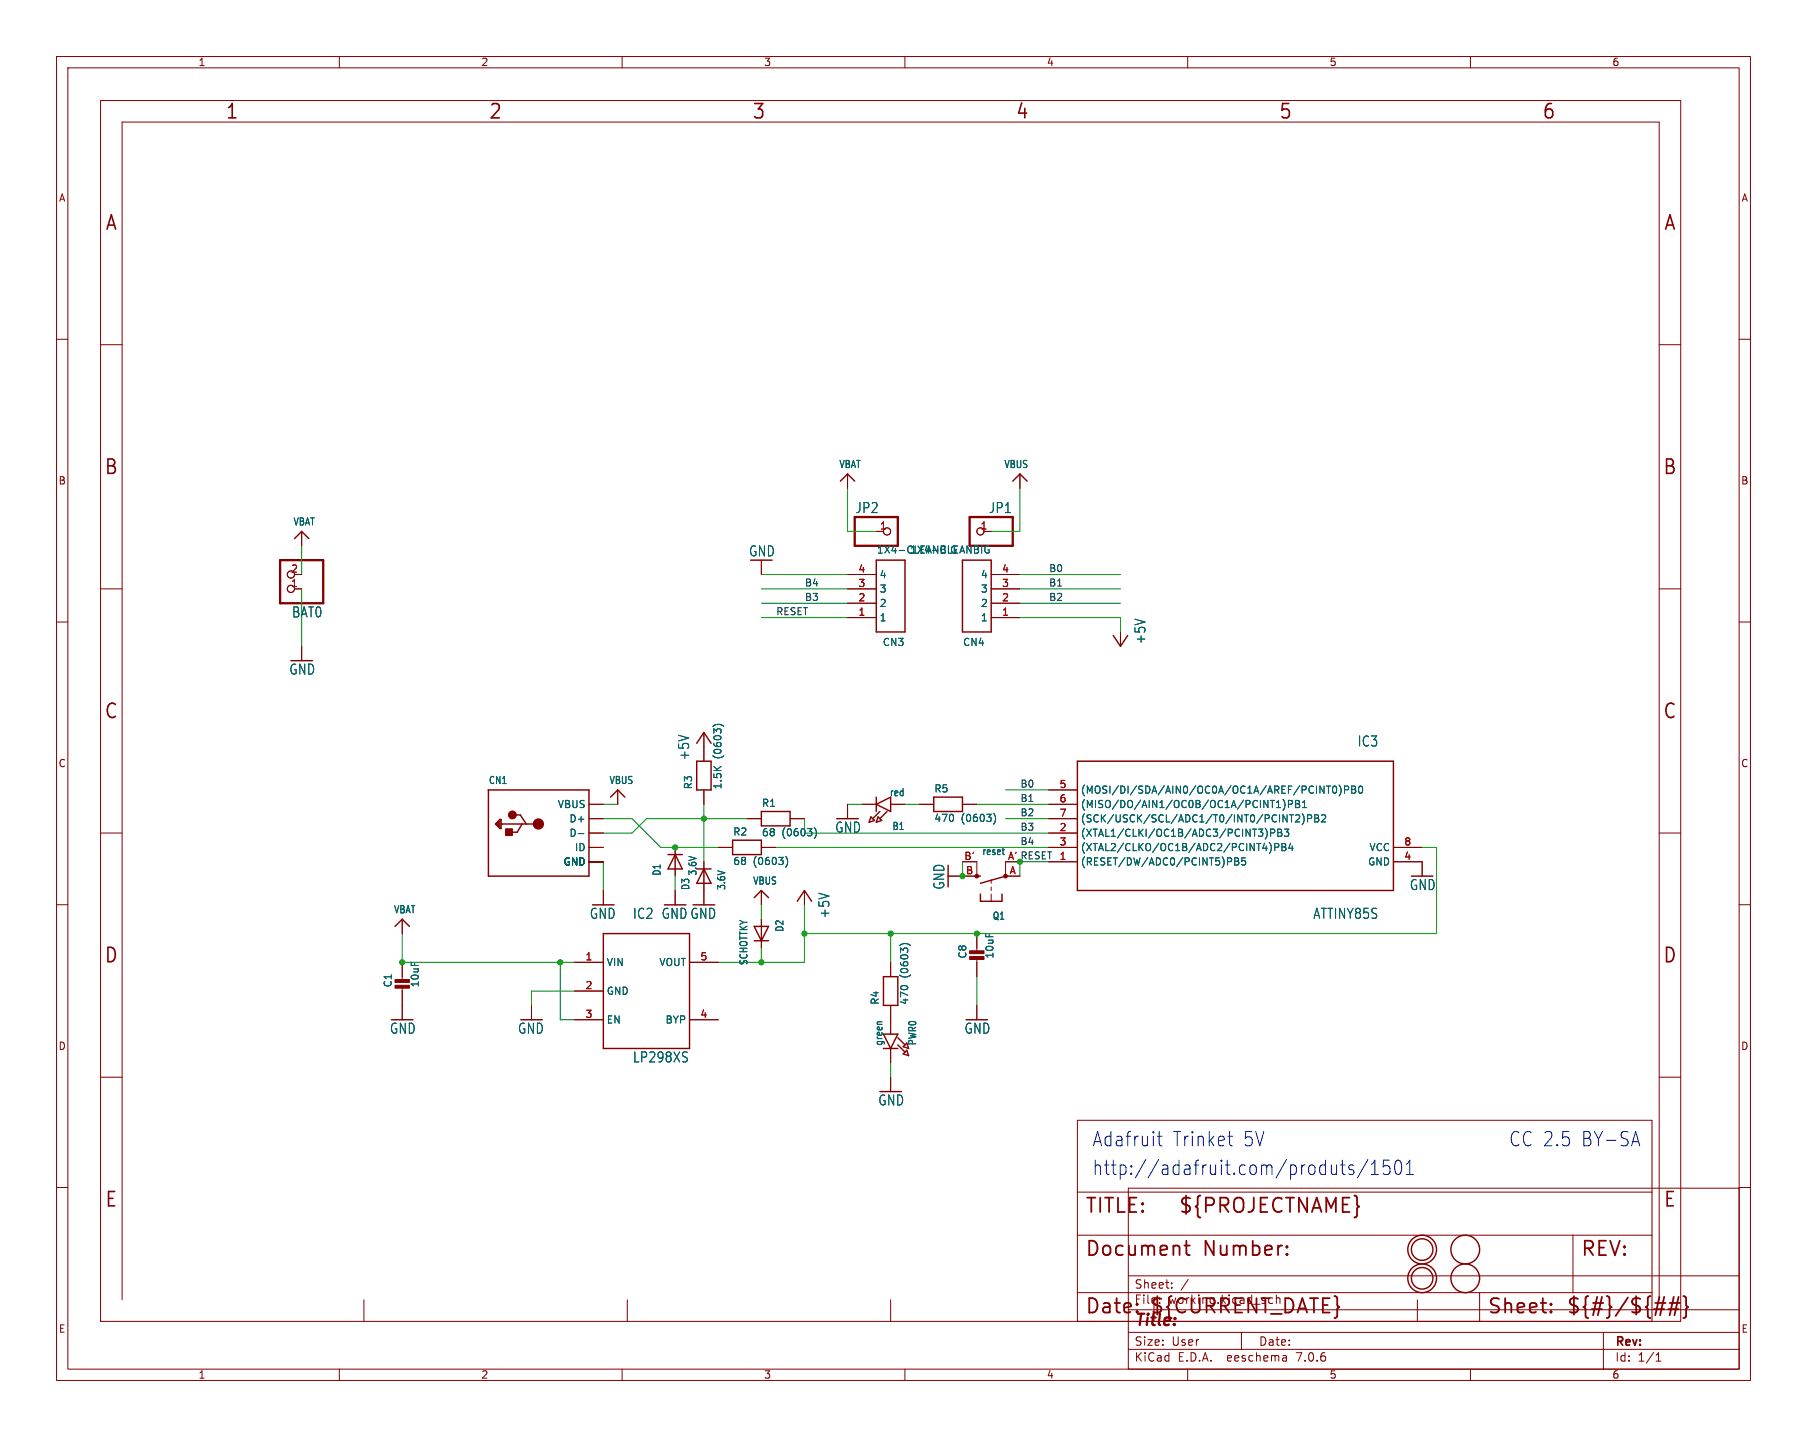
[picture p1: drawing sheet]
<svg xmlns="http://www.w3.org/2000/svg" width="320mm" height="254mm" viewBox="0 0 320 254" stroke-linecap="round" stroke-linejoin="round" font-family="sans-serif">
<g fill="none" stroke="#840000" stroke-width=".18">
<path d="M10 10h299.5v234.1h-299.5zM12 12h295.5v230.1h-295.5zM17.8 17.8h279.4v215.9h-279.4zM60 10v2M110 10v2M160 10v2M210 10v2M260 10v2M10 60h2M307.5 60h2M17.8 61h3.8M293.4 61h3.8"/>
<path d="M53.3 94v2.5M134.6 99.1v2.5M149.9 83.8v2.6M154.9 94h1.3M174 94h1.3M180.3 83.8v2.6M10 110h2M17.8 104.1h3.8M52.1 104.1h1.2M52.1 101.6h1.2M53.3 114.3v2.5M149.9 109.2h5"/>
<path d="M149.9 106.7h5M149.9 104.1h5M149.9 101.6h5M175.3 109.2h5M175.3 106.7h5M175.3 104.1h5M175.3 101.6h5M198.1 111.8v2.5M293.4 104.1h3.8M307.5 110h2M109.2 139.7v2.5M124.5 129.5v5.1"/>
<path d="M124.5 139.7v2.5M185.4 139.7h5.1M10 160h2M17.8 147.3h3.8M104.1 152.4h2.6M104.1 142.2h2.6M104.1 149.9h2.6M104.1 144.8h2.6M104.1 147.3h2.6M106.7 157.5v2.5M119.4 149.9v5M119.4 157.5v2.5"/>
<path d="M124.5 152.4v7.6M127 149.9h2.5M132.1 144.8h2.5M134.6 157.5v2.5M134.6 149.9h2.6M139.7 144.8h2.5M142.2 157.5v2.5M149.9 142.2v2.6M152.4 142.2h2.5M157.5 142.2h2.5M162.6 142.2h2.5M170.2 152.4h2.5v2.5h-5.1"/>
<path d="M170.2 142.2h2.5M175.3 155.6v.6M175.3 156.8v.7M175.3 158.1v1.3M177.8 152.4v2.5h2.5M185.4 152.4h5.1M185.4 142.2h5.1M185.4 149.9h5.1M185.4 144.8h5.1M185.4 147.3h5.1M246.4 152.4h5.1v2.5M246.4 149.9h5.1"/>
<path d="M293.4 147.3h3.8M307.5 160h2M71.1 162.6v2.5M71.1 170.2v3.3M71.1 174.5v5.8M94 177.8v2.5M101.6 170.2h5.1M101.6 175.3h5.1M121.9 170.2h5.1M134.6 162.6v5M157.5 170.2v2.5M157.5 177.8v5.1"/>
<path d="M172.7 165.1v3.3M172.7 169.4v3.3M172.7 177.8v2.5M17.8 190.5h3.8M101.6 180.3h5.1M121.9 180.3h5.1M157.5 185.4v2.6M157.5 190.5v2.5M190.5 198.1h101.6v35.6h-101.6zM293.4 190.5h3.8M10 210h2M190.5 210.8h101.6"/>
<path d="M190.5 218.4h101.6M199.5 210.1h108v32h-108zM278.1 218.4v10.2M307.5 210h2M21.6 229.9v-208.3h271.8v208.3M64.3 229.9v3.8M110.9 229.9v3.8M157.5 229.9v3.8M190.5 228.6h101.6M199.5 238.6h108M199.5 235.6h108M199.5 231.6h108"/>
<path d="M199.5 225.6h108M207.2 227.7v.1M207.2 226.9v.1M210.1 226.2l-1.3 2M219.5 235.6v3M227.4 239.8l.1 .9M250.6 229.9v3.8M261.6 228.6v5.1M283.5 235.6v6.5M292.8 239.6l.5-.4v1.5M60 242.1v2M110 242.1v2"/>
<path d="M160 242.1v2M210 242.1v2M227.5 240.6l-.2 .1M227.5 240.1h-.2M260 242.1v2M292.8 240.7h.9"/>
<circle cx="156.8" cy="94" r=".63"/>
<circle cx="173.4" cy="94" r=".63"/>
<circle cx="51.4" cy="104.1" r=".63"/>
<circle cx="51.4" cy="101.6" r=".63"/>
</g>
<g fill="none" stroke="#840000" stroke-width=".25">
<path d="M52.1 95.2l1.2-1.2 1.3 1.2M148.6 85.1l1.3-1.3 1.2 1.3M154.9 99.1h5.1v12.7h-5.1zM170.2 99.1h5.1v12.7h-5.1zM179.1 85.1l1.2-1.3 1.3 1.3M196.8 112.4l1.3 1.9 1.3-1.9M86.3 139.7h17.8v15.2h-17.7v-15.2M123.2 131.4l1.3-1.9 1.2 1.9M123.2 134.6h2.5v5.1h-2.5zM190.5 134.6h55.9v22.9h-55.9zM87.8 145.7l.4-.4v.8l-.2-.2v-.2M88.4 144.9h.2v1.6h-.2l-.8-.8z"/>
<path d="M88.4 144.9v1.4M88.6 145.7h6.6M91 144.1h1l1.1 1.6M92.3 145.7l-.9 1.5h-1.1M107.9 141l1.3-1.3 1.3 1.3M118.1 151.1h2.5M119.4 151.1l1.2 2.6h-2.5zM123.2 153.7h2.5M124.5 153.7l1.2 2.5h-2.5zM129.5 148.6h5.1v2.5h-5.1zM133.3 158.7l1.3-1.2 1.3 1.2M134.6 143.5h5.1v2.5h-5.1z"/>
<path d="M141 159.4l1.2-1.9 1.3 1.9M154 144.5l.6 .6-.9 .3zM154.9 142.2l2.6-1.2v2.5zM154.9 141v2.5M155.3 144.5l.6 .6-1 .3zM155.6 143.5l-1.3 1.3M156.8 143.5l-1.2 1.3M165.1 141h5.1v2.5h-5.1zM172.7 154.9h.7M173.4 158.1v1.3h3.8v-1.3M177.8 154.9l-4.4 1.3M69.8 163.8l1.3-1.2 1.3 1.2"/>
<path d="M106.7 165.1h15.2v20.3h-15.2zM133.3 163.8h2.6l-1.3 2.6zM133.3 166.4h2.6M156.2 172.7h2.5v5.1h-2.5zM156.2 185.4h2.5M156.2 182.9h2.5l-1.2 2.5zM158.7 183.5l1.3 1.3M158.7 184.8l1.3 1.3M159.7 186.4l.6-.7 .4 1zM160.3 184.5l-.6 .6 1 .3"/>
<circle cx="251.5" cy="226.1" r="2.54"/>
<circle cx="251.5" cy="221" r="2.54"/>
<circle cx="251.5" cy="221" r="1.9"/>
<circle cx="251.5" cy="226.1" r="1.9"/>
<circle cx="259.1" cy="226.1" r="2.54"/>
<circle cx="259.1" cy="221" r="2.54"/>
</g>
<path d="M49.5 99.1h7.6v7.6h-7.6zM151.1 91.4h7.6v5.1h-7.6zM171.4 91.4h7.7v5.1h-7.7z" fill="none" stroke="#840000" stroke-width=".41"/>
<g fill="#840000" stroke="#840000" stroke-width=".18">
<path d="M69.8 174.2h2.6v.6h-2.6z"/>
<path d="M69.8 173.2h2.6v.5h-2.6z"/>
<path d="M89.4 146.6h1.2v1.2h-1.2z"/>
<path d="M171.4 169.2h2.6v.5h-2.6z"/>
<path d="M171.4 168.1h2.6v.6h-2.6z"/>
<circle cx="177.8" cy="154.9" r=".33"/>
<circle cx="172.7" cy="154.9" r=".33"/>
<circle cx="90.6" cy="144.1" r=".7"/>
</g>
<g fill="none" stroke="#006464" stroke-width=".18">
<path d="M174.8 96.6a.59 .59 0 0 0-.7 .6 .59 .59 0 0 0 .7 .6l.1-.5h-.2M126 128.5a1.46 1.46 0 0 1 2 0M233.4 139l.7 1.3v-1.3M234.5 139h.8M234.9 139v1.3M235.8 139.1l.1-.1a.68 .68 0 0 1 .5 .6 .68 .68 0 0 1-.5 .7 .84 .84 0 0 1-.1-1.2zM236.8 138.8a1.46 1.46 0 0 1 0 2M237.7 139.7l.6-.1 .2-.2-.1-.3-.7-.1v1.3M239 139h.4l.3 .3-.3 .3 .3 .1v.3l-.2 .3h-.5zM239 139.6h.4M240.4 139.1l.1-.1a.68 .68 0 0 1 .5 .6 .68 .68 0 0 1-.5 .7 .84 .84 0 0 1-.1-1.2zM102.3 147.4h.9"/>
<path d="M138.9 151.4a1.46 1.46 0 0 1 0 2M144 146.4a1.46 1.46 0 0 1 0 1.9M175.7 143.8a1.46 1.46 0 0 1 0 2M177.2 150.3h.4M177.5 151.1h.1M217.1 151.7h.4l.3 .3-.1 .3-.6 .1M218.3 151.7h.4l.3 .3-.3 .3 .3 .1v.3l-.2 .3h-.5zM218.3 152.3h.4M220.2 151.7h-.6l-.1 .6 .2-.1 .4 .1 .2 .1-.1 .5-.2 .1-.5-.1M222.5 146.6h.8l-.4 .5M223.2 147.2l.1 .2-.1 .4M223.8 146.5a1.47 1.47 0 0 1-.1 1.9"/>
<path d="M224.4 149a1.46 1.46 0 0 1 0 1.9M224.6 141.5h.7M224.7 147.3l.6-.1 .1-.1-.1-.3-.6-.2v1.3M225.4 149.8h.6l.1-.2v-.3l-.7-.1v1.2M225.7 142.8h.7M225.7 141.9l.4-.4v1.3M225.9 146.6h.5l.2 .3-.2 .3 .2 .2 .1 .3-.3 .2h-.5zM225.9 147.2h.5M226.7 149.2h.4l.2 .2-.2 .4 .2 .1 .1 .3-.2 .2h-.5zM226.7 149.8h.4M226.9 141.4a1.47 1.47 0 0 1-.1 1.9M227.1 146.6h.8l-.4 .5 .3 .1v.6l-.2 .1-.5-.1"/>
<path d="M227.8 142.2h.6l.1-.2v-.3l-.7-.2v1.3M228 144.1h.7M228.2 149.1l-.3 .9h.8M228.4 144.1v1.3M228.5 149.6v.8M229.1 144.2l.5-.1 .2 .4-.8 .9h.8M229.1 141.5h.4l.3 .3-.3 .4 .3 .1v.3l-.2 .2h-.5zM229.1 142.2h.4M230.2 143.9a1.46 1.46 0 0 1 0 1.9M230.3 142.8h.7M230.3 141.9l.4-.4v1.3M231.2 144.8l.6-.1 .1-.2v-.3l-.7-.1v1.3"/>
<path d="M232.5 144.1h.4l.2 .2-.2 .4 .2 .1 .1 .3-.2 .3h-.5zM232.5 144.7h.4M233.7 144.2l.5-.1 .2 .4-.8 .9h.8M159.1 167.2a1.46 1.46 0 0 1 1.9 0M121.3 186l.2 .1M121.5 187.1v.5"/>
</g>
<g fill="none" stroke="#840000" stroke-width=".32">
<path d="M209.8 219.4v2.2l.1 .2 .5 .2M201.1 231.9l.1 .1-.1 .1M209.4 220.3h1M227.6 221.7l.1 .1-.1 .2M227.6 221.7l-.2 .1 .2 .2M227.6 220.4v.2M227.6 221.7v.3M227.6 220.4l.1 .1-.1 .1M227.6 220.4l-.2 .1 .2 .1M274.2 231.9l.2 .1-.2 .1M274.2 231.9l-.1 .1 .1 .1M274.2 230.5v.3"/>
<path d="M274.2 231.9v.2M274.2 230.5l.2 .2-.2 .1M274.2 230.5l-.1 .2 .1 .1M292.4 231.5h1.9M292.7 230.4h1.8M294.3 229.3l-.8 3.3M295 231.5h1.8M295.2 230.4h1.8M296 229.3l-.8 3.3M296.8 229.3l-.7 3.3M297.6 229.2l.4 .1 .1 .3v1.2l.4 .4-.4 .3v1.2l-.1 .3-.4 .1"/>
</g>
<circle cx="95.2" cy="145.7" r=".5" fill="none" stroke="#840000" stroke-width="1"/>
<g fill="none" stroke="#0000c2" stroke-width=".18">
<path d="M204.7 200.9h.8M205 200.1v2.2l.1 .2 .4 .1M217.1 200.9h.8M217.5 202.5l.4 .1M236.3 206v1.7M236.3 207.5l-.3 .2M237 206h.9M237.3 205.2v2.1l.2 .3 .4 .1M239.3 206.1l-.5-.1a.44 .44 0 0 0-.3 .4 .44 .44 0 0 0 .3 .5h.3a.44 .44 0 0 1 .3 .4 .44 .44 0 0 1-.3 .4l-.6-.1M241.9 205.1l-1.9 3.2M242.5 207.7h1.2M242.5 205.9l.6-.7v2.5"/>
<path d="M245.7 205.2h-1.1l-.1 1.2 .4-.3 .7 .2 .2 .3-.1 .9-.3 .2h-.5l-.4-.2M246.9 205.3a.49 .49 0 0 1 .5-.1 .49 .49 0 0 1 .3 .5 1.62 1.62 0 0 1-.4 2 .56 .56 0 0 1-.6-.5 2.27 2.27 0 0 1 .2-1.9zM248.7 207.7h1.2M248.7 205.9l.6-.7v2.5M288.7 201.9h1M289.2 200.1l.7 2.5"/>
</g>
<g fill="none" stroke="#009600" stroke-width=".18">
<path d="M53.3 96.5v5.1M149.9 86.4v7.6h5M180.3 86.4v7.6h-5M53.3 104.1v10.2M134.6 109.2h15.3M134.6 101.6h15.3M134.6 104.1h15.3M134.6 106.7h15.3M180.3 109.2h17.8v2.6M180.3 101.6h17.8M180.3 104.1h17.8M180.3 106.7h17.8"/>
<path d="M177.8 139.7h7.6M106.7 144.8h5.1l5 5.1h10.2M106.7 142.2h2.5M106.7 152.4v5.1M119.4 154.9v2.6M124.5 142.2v10.2M132.1 144.8h-17.8l-2.5 2.5h-5.1M137.2 149.9h48.2M142.2 144.8v2.5h43.2M149.9 142.2h2.5M160 142.2h2.6M170.2 152.4v2.5"/>
<path d="M172.7 142.2h12.7M177.8 144.8h7.6M185.4 152.4h-5.1v2.5M251.5 149.9h2.5v15.2h-111.8M71.1 165.1v5.1h30.5M99.1 170.2v10.1h2.5M101.6 175.3h-7.6v2.5M134.6 160v2.6M134.6 167.6v2.6M142.2 160v10.2h-15.2M157.5 165.1v5.1M172.7 172.7v5.1"/>
<path d="M157.5 188v2.5"/>
</g>
<g fill="#009600" stroke="#009600" stroke-width=".18">
<circle cx="99.1" cy="170.2" r=".46"/>
<circle cx="134.6" cy="170.2" r=".46"/>
<circle cx="119.4" cy="149.9" r=".46"/>
<circle cx="142.2" cy="165.1" r=".46"/>
<circle cx="124.5" cy="144.8" r=".46"/>
<circle cx="71.1" cy="170.2" r=".46"/>
<circle cx="172.7" cy="165.1" r=".46"/>
<circle cx="157.5" cy="165.1" r=".46"/>
<circle cx="170.2" cy="154.9" r=".46"/>
<circle cx="180.3" cy="152.4" r=".46"/>
</g>
<g font-size="3.5" fill="#840000">
<text x="39.8" y="21.4">1</text>
<text x="86.3" y="21.4">2</text>
<text x="132.9" y="21.4">3</text>
<text x="179.5" y="21.4">4</text>
<text x="226" y="21.4">5</text>
<text x="272.6" y="21.4">6</text>
<text x="18.5" y="41.1">A</text>
<text x="294.1" y="41.1">A</text>
<text x="18.3" y="84.2">B</text>
<text x="293.9" y="84.2">B</text>
<text x="18.3" y="127.4">C</text>
<text x="293.9" y="127.4">C</text>
<text x="18.3" y="170.6">D</text>
<text x="293.9" y="170.6">D</text>
<text x="18.5" y="213.8">E</text>
<text x="191.8" y="214.9">TITLE:</text>
<text x="208.3" y="214.9">${PROJECTNAME}</text>
<text x="294" y="213.8">E</text>
<text x="191.8" y="222.5">Document</text>
<text x="212.8" y="222.5">Number:</text>
<text x="279.4" y="222.5">REV:</text>
<text x="191.8" y="232.7">Date:</text>
<text x="203.2" y="232.7">${CURRENT_DATE}</text>
<text x="262.9" y="232.7">Sheet:</text>
<text x="276.9" y="232.7">${#}/${##}</text>
</g>
<g font-size="3.5" fill="#0000c2">
<text x="193" y="203">Adafruit</text>
<text x="207.3" y="203">Trinket</text>
<text x="219.7" y="203">5V</text>
<text x="266.7" y="203">CC 2.5</text>
<text x="279.5" y="203">BY-SA</text>
<text x="193" y="208">http://adafruit.com/produts/1501</text>
</g>
<text font-size="2.8" fill="#840000" x="200.5" y="235">Title:</text>
<g font-size="2.5" fill="#006464">
<text x="151.2" y="90.9">JP2</text>
<text x="174.8" y="90.9">JP1</text>
<text x="132.3" y="98.6">GND</text>
<text x="51.5" y="109.4">BAT0</text>
<text x="51.1" y="119.5">GND</text>
<text x="202.8" y="114" transform="rotate(-90 202.8 114)">+5V</text>
<text x="122.1" y="134.6" transform="rotate(-90 122.1 134.6)">+5V</text>
<text x="240" y="132.2">IC3</text>
<text x="147.6" y="147.5">GND</text>
<text x="167.2" y="157.4" transform="rotate(-90 167.2 157.4)">GND</text>
<text x="249.2" y="157.6">GND</text>
<text x="104.2" y="162.7">GND</text>
<text x="111.8" y="162.7">IC2</text>
<text x="116.9" y="162.7">GNDGND</text>
<text x="146.9" y="162.5" transform="rotate(-90 146.9 162.5)">+5V</text>
<text x="232.1" y="162.7">ATTINY85S</text>
<text x="68.8" y="183">GND</text>
<text x="91.5" y="183">GND</text>
<text x="170.4" y="183">GND</text>
<text x="111.8" y="188.1">LP298XS</text>
<text x="155.2" y="195.7">GND</text>
</g>
<g font-size="2.1" fill="#840000">
<text x="200.5" y="230.8">File:</text>
<text x="200.5" y="228.1">Sheet:</text>
<text x="206.6" y="230.8">working.kicad_sch</text>
<text x="200.5" y="238.2">Size:</text>
<text x="207.2" y="238.2">User</text>
<text x="222.5" y="238.2">Date:</text>
<text x="285.5" y="238.4">Rev:</text>
<text x="200.5" y="241">KiCad</text>
<text x="208.2" y="241">E.D.A.</text>
<text x="217.1" y="241">eeschema</text>
<text x="229.5" y="241">7.0.6</text>
<text x="285.5" y="241">Id:</text>
<text x="289.6" y="241">1/1</text>
</g>
<g font-size="1.8" fill="#840000">
<text x="35" y="11.9">1</text>
<text x="85" y="11.9">2</text>
<text x="135" y="11.9">3</text>
<text x="185" y="11.9">4</text>
<text x="235" y="11.9">5</text>
<text x="285" y="11.9">6</text>
<text x="10.3" y="35.9">A</text>
<text x="307.9" y="35.9">A</text>
<text x="10.3" y="85.9">B</text>
<text x="307.8" y="85.9">B</text>
<text x="10.3" y="135.9">C</text>
<text x="307.8" y="135.9">C</text>
<text x="178.1" y="152.1">A' RESET 1</text>
<text x="10.3" y="185.9">D</text>
<text x="307.8" y="185.9">D</text>
<text x="10.3" y="235.9">E</text>
<text x="307.8" y="235.9">E</text>
<text x="35" y="244">1</text>
<text x="85" y="244">2</text>
<text x="135" y="244">3</text>
<text x="185" y="244">4</text>
<text x="235" y="244">5</text>
<text x="285" y="244">6</text>
</g>
<g font-size="1.8" fill="#006464">
<text x="148.3" y="83">VBAT</text>
<text x="177.5" y="83">VBUS</text>
<text x="51.8" y="93.1">VBAT</text>
<text x="154.9" y="98.1">1X4-CLEANBIG</text>
<text x="160.8" y="98.1">1X4-CLEANBIG</text>
<text x="155.4" y="107.5">2</text>
<text x="155.4" y="105">3</text>
<text x="155.4" y="102.5">4</text>
<text x="173.3" y="107.5">2</text>
<text x="173.3" y="105">3</text>
<text x="173.3" y="102.5">4</text>
<text x="155.4" y="110.1">1</text>
<text x="173.3" y="110.1">1</text>
<text x="156" y="114.4">CN3</text>
<text x="170.2" y="114.4">CN4</text>
<text x="127.8" y="134.2" transform="rotate(-90 127.8 134.2)">(0603)</text>
<text x="86.3" y="138.9">CN1</text>
<text x="98.5" y="143.1">VBUS</text>
<text x="107.7" y="138.9">VBUS</text>
<text x="122.6" y="139.7" transform="rotate(-90 122.6 139.7)">R3</text>
<text x="127.8" y="139.7" transform="rotate(-90 127.8 139.7)">1.5K</text>
<text x="134.6" y="142.9">R1</text>
<text x="157.2" y="141">red</text>
<text x="165.1" y="140.3">R5</text>
<text x="191" y="140.6">(MOSI/DI/SDA/AIN0/OC0A/OC1A/AREF/PCINT0)PB0</text>
<text x="191" y="143.1">(MISO/DO/AIN1/OC0B/OC1A/PCINT1)PB1</text>
<text x="100.6" y="145.6">D+</text>
<text x="100.6" y="148.2">D-</text>
<text x="129.5" y="148">R2</text>
<text x="134.6" y="148.1">68</text>
<text x="138.2" y="148.1">(0603)</text>
<text x="157.7" y="147">B1</text>
<text x="165.1" y="145.6">470</text>
<text x="169.9" y="145.6">(0603)</text>
<text x="191" y="148.2">(XTAL1/CLKI/OC1B/ADC3/PCINT3)PB3</text>
<text x="191" y="145.6">(SCK/USCK/SCL/ADC1/T0/INT0/PCINT2)PB2</text>
<text x="99.6" y="153.3">GND</text>
<text x="101.6" y="150.7">ID</text>
<text x="117" y="155" transform="rotate(-90 117 155)">D1</text>
<text x="123.4" y="155" transform="rotate(-90 123.4 155)">3.6V</text>
<text x="129.5" y="153.2">68</text>
<text x="133.1" y="153.2">(0603)</text>
<text x="173.6" y="151.4">reset</text>
<text x="191" y="153.3">(RESET/DW/ADC0/PCINT5)PB5</text>
<text x="191" y="150.7">(XTAL2/CLKO/OC1B/ADC2/PCINT4)PB4</text>
<text x="241.8" y="153.3">GND</text>
<text x="242" y="150.7">VCC</text>
<text x="69.6" y="161.7">VBAT</text>
<text x="122.1" y="157.5" transform="rotate(-90 122.1 157.5)">D3</text>
<text x="128.4" y="157.5" transform="rotate(-90 128.4 157.5)">3.6V</text>
<text x="133.1" y="156.6">VBUS</text>
<text x="138.7" y="164.9" transform="rotate(-90 138.7 164.9)">D2</text>
<text x="175.4" y="162.8">Q1</text>
<text x="107.2" y="171">VIN</text>
<text x="116.5" y="171">VOUT</text>
<text x="132.4" y="170.8" transform="rotate(-90 132.4 170.8)">SCHOTTKY</text>
<text x="160.8" y="173" transform="rotate(-90 160.8 173)">(0603)</text>
<text x="171.1" y="169.6" transform="rotate(-90 171.1 169.6)">C8</text>
<text x="175.9" y="169.6" transform="rotate(-90 175.9 169.6)">10uF</text>
<text x="69.5" y="174.7" transform="rotate(-90 69.5 174.7)">C1</text>
<text x="74.3" y="174.7" transform="rotate(-90 74.3 174.7)">10uF</text>
<text x="107.2" y="176.1">GND</text>
<text x="155.6" y="177.8" transform="rotate(-90 155.6 177.8)">R4</text>
<text x="160.8" y="177.8" transform="rotate(-90 160.8 177.8)">470</text>
<text x="107.2" y="181.2">EN</text>
<text x="117.6" y="181.2">BYP</text>
<text x="156.2" y="185" transform="rotate(-90 156.2 185)">green</text>
<text x="162.2" y="185" transform="rotate(-90 162.2 185)">PWR0</text>
</g>
<g font-size="1.8" fill="#a90000">
<text x="155.5" y="93.7">1</text>
<text x="173.3" y="93.7">1</text>
<text x="51.4" y="101.3">2</text>
<text x="151.7" y="101.3">4</text>
<text x="177.1" y="101.3">4</text>
<text x="51.4" y="103.9">1</text>
<text x="151.7" y="106.4">2</text>
<text x="151.7" y="103.9">3</text>
<text x="177.1" y="106.4">2</text>
<text x="177.1" y="103.9">3</text>
<text x="151.7" y="109">1</text>
<text x="177.1" y="109">1</text>
<text x="187.3" y="139.4">5</text>
<text x="187.3" y="142">6</text>
<text x="187.3" y="147.1">2</text>
<text x="187.3" y="149.6">3</text>
<text x="187.3" y="144.5">7</text>
<text x="248.2" y="149.6">8</text>
<text x="170.4" y="152.1">B'</text>
<text x="170.7" y="154.7">B</text>
<text x="178.1" y="152.1">A'</text>
<text x="178.4" y="154.7">A</text>
<text x="187.3" y="152.1">1</text>
<text x="248.2" y="152.1">4</text>
<text x="103.4" y="169.9">1</text>
<text x="123.8" y="169.9">5</text>
<text x="103.4" y="175">2</text>
<text x="103.4" y="180.1">3</text>
<text x="123.8" y="180.1">4</text>
</g>
<g font-size="1.7" fill="#0f0f0f">
<text x="185.4" y="101.3">B0</text>
<text x="142.2" y="103.8">B4</text>
<text x="142.2" y="106.3">B3</text>
<text x="185.4" y="103.8">B1</text>
<text x="185.4" y="106.3">B2</text>
<text x="137.2" y="108.9">RESET</text>
<text x="180.3" y="141.9">B1</text>
<text x="180.3" y="139.4">B0</text>
<text x="180.3" y="144.4">B2</text>
<text x="180.3" y="147">B3</text>
<text x="180.3" y="149.5">B4</text>
</g>
</svg>
